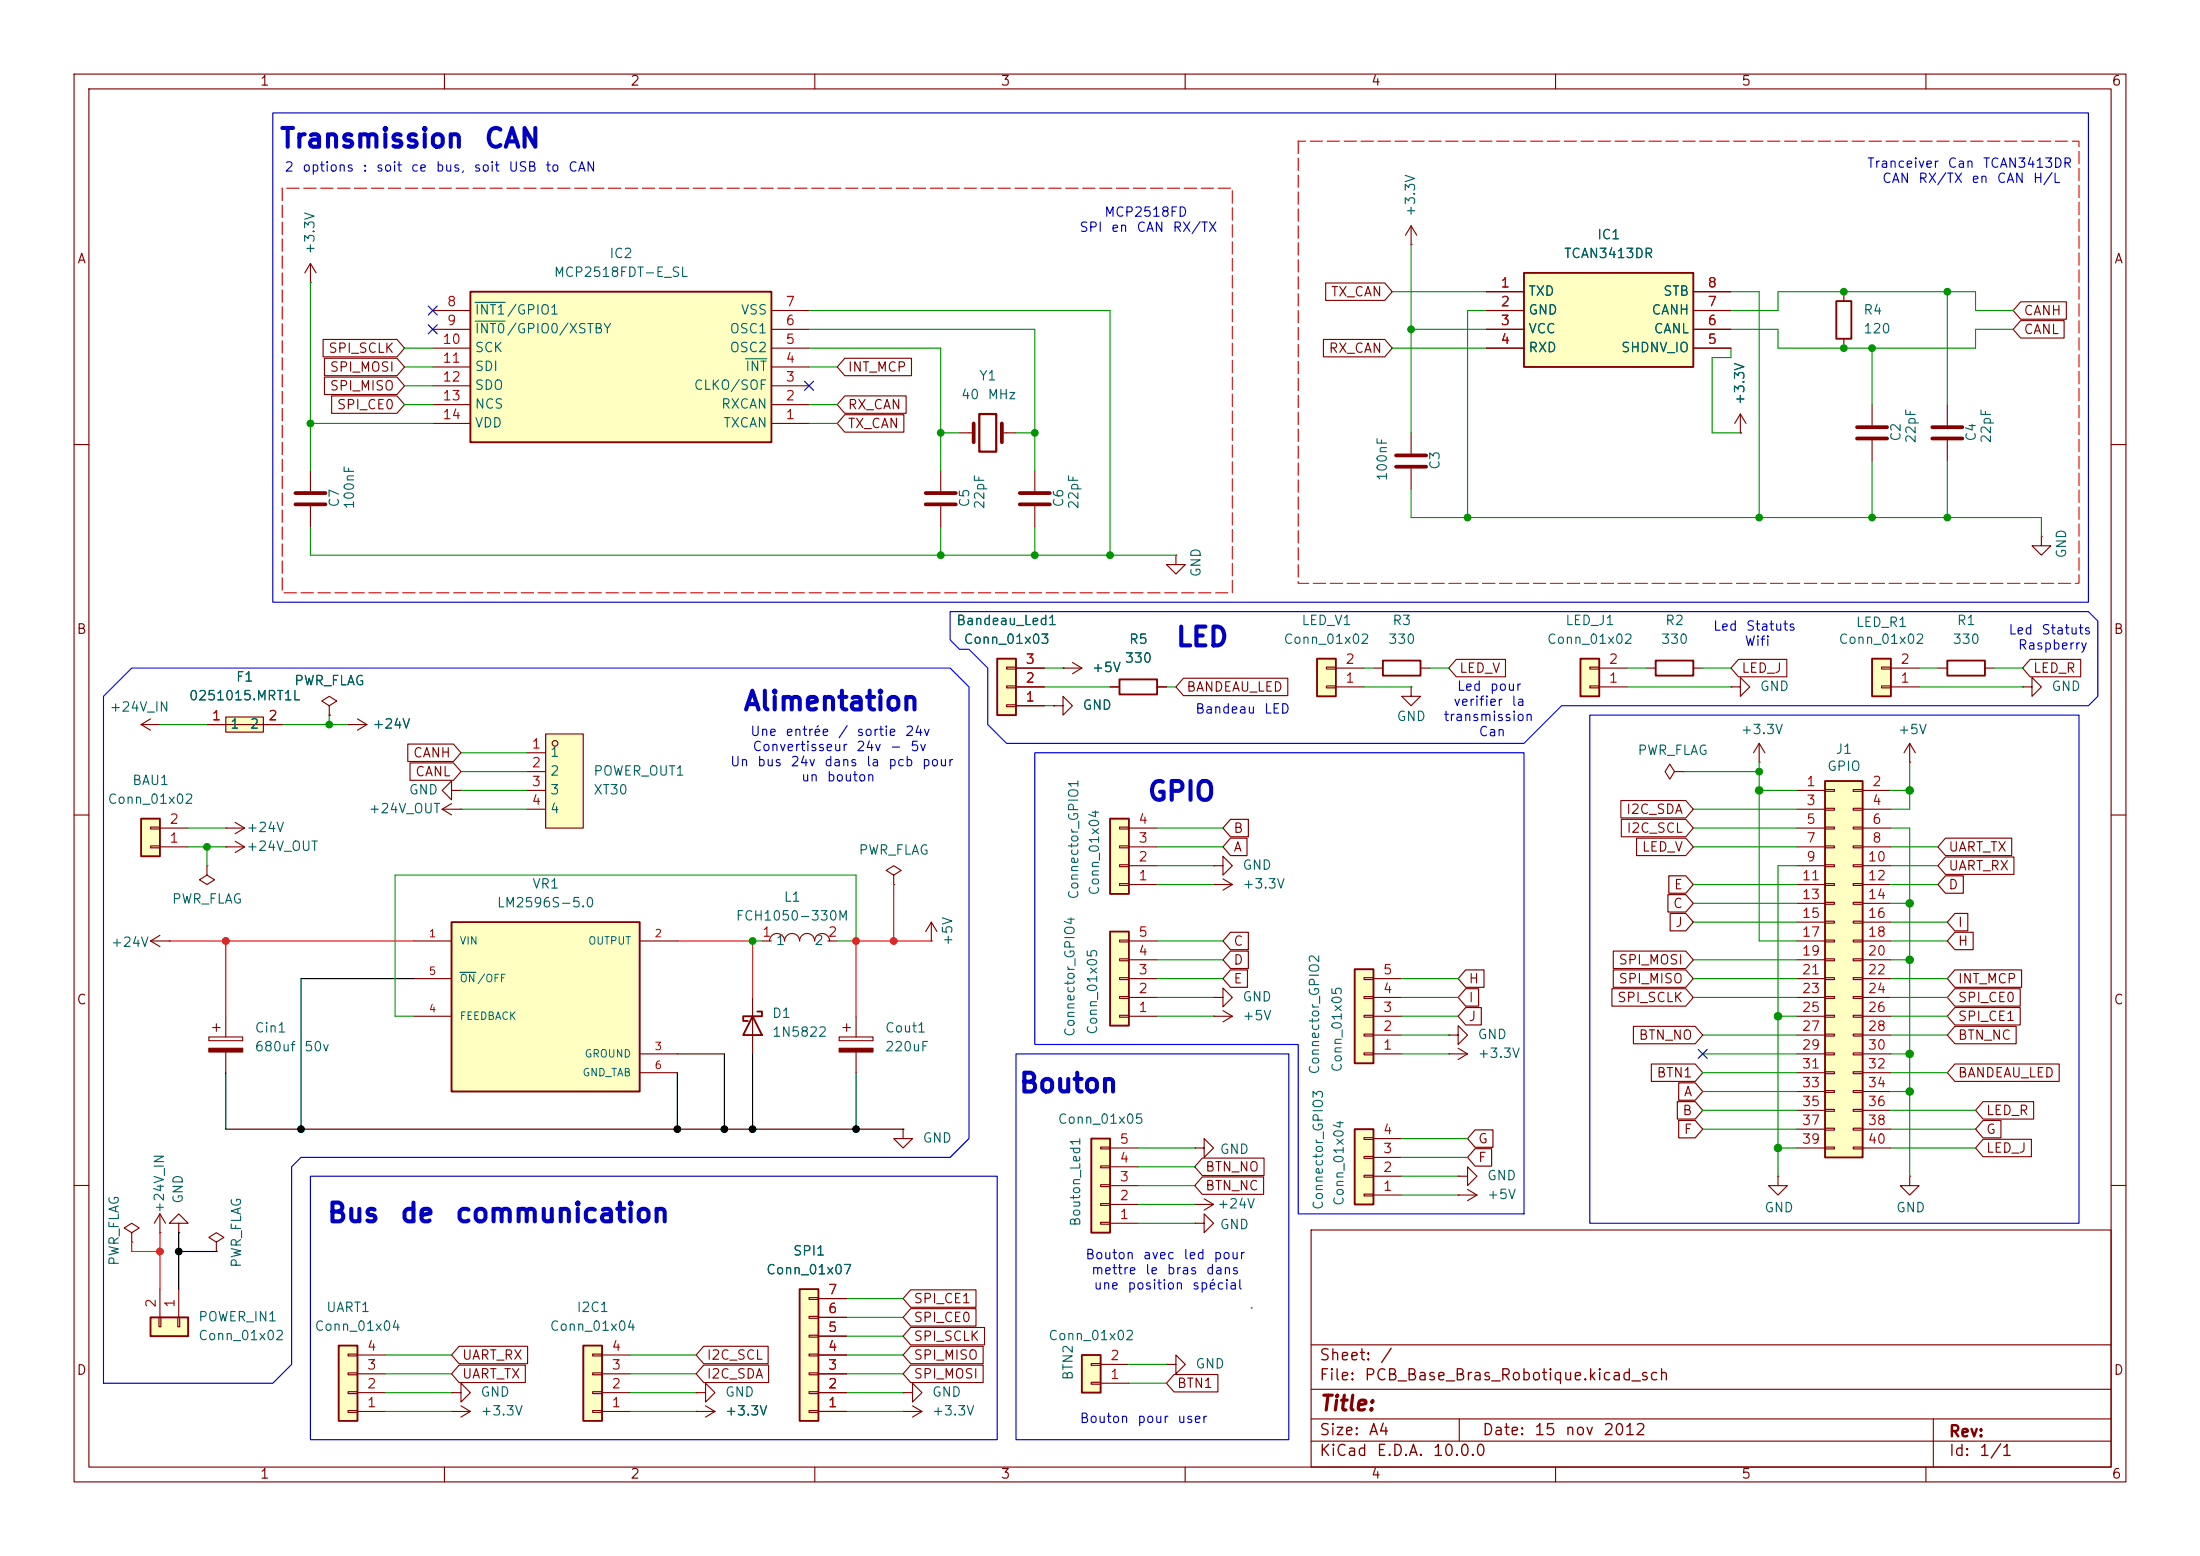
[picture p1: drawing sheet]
<svg xmlns="http://www.w3.org/2000/svg" width="297mm" height="210mm" viewBox="0 0 297 210" stroke-linecap="round" stroke-linejoin="round" font-family="sans-serif">
<g fill="none" stroke="#840000" stroke-width=".15">
<path d="M10 10h277v190h-277zM12 12h273v186h-273zM60 10v2M110 10v2M160 10v2M210 10v2M260 10v2M129.5 58.4h1.9M135.3 58.4h1.9M10 60h2M127 63.5v2.8M127 68.3v2.8"/>
<path d="M139.7 63.5v2.8M139.7 68.3v2.8M285 60h2M222.2 90.2h1.3M228.6 90.2h1.3M10 110h2M285 110h2M10 160h2M177 166h108v32h-108zM285 160h2M60 198v2M110 198v2"/>
<path d="M160 198v2M177 194.5h108M177 191.5h108M177 187.5h108M177 181.5h108M197 191.5v3M210 198v2M260 198v2M261 191.5v6.5"/>
</g>
<path d="M131.4 57.2v2.5M135.3 57.2v2.5M125 66.5h4M125 68.1h4M137.7 66.5h4M137.7 68.1h4" fill="none" stroke="#840000" stroke-width=".51"/>
<path d="M132.2 55.9h2.3v5.1h-2.3z" fill="none" stroke="#840000" stroke-width=".3"/>
<path d="M223.5 89.2h5.1v2h-5.1z" fill="none" stroke="#840000" stroke-width=".25"/>
<path d="M213.4 88.9h2.5v5.1h-2.5z" fill="#ffffc2"/>
<path d="M186.7 89.2h5.1v2h-5.1zM213.4 88.9h2.5v5.1h-2.5z" fill="none" stroke="#840000" stroke-width=".25"/>
<path d="M142.2 95.3h1.3v-1.3l1.3 1.3-1.3 1.2v-1.2M142.2 95.3h.1M185.4 90.2h1.3M190.5 92.7v1.3h1.3l-1.3 1.3-1.3-1.3h1.3M190.5 92.7h.1M191.8 90.2h1.2M214.6 92.6h1.3v.2h-1.3zM214.6 90h1.3v.3h-1.3zM215.9 92.7h3.8M215.9 90.2h3.8" fill="none" stroke="#840000" stroke-width=".15"/>
<path d="M177.8 88.9h2.5v5.1h-2.5z" fill="#ffffc2"/>
<path d="M177.8 88.9h2.5v5.1h-2.5z" fill="none" stroke="#840000" stroke-width=".25"/>
<path d="M179.1 92.6h1.2v.2h-1.2zM179.1 90h1.2v.3h-1.2zM180.3 92.7h3.8M180.3 90.2h3.8M161.3 162.6h.1M161.3 162.6h2.5M162.6 161.8l1.2 .8M163.8 162.6l-1.2 .7" fill="none" stroke="#840000" stroke-width=".15"/>
<path d="M73.7 99.1h5v12.7h-5z" fill="#ffffc2"/>
<g fill="none" stroke="#840000" stroke-width=".15">
<path d="M73.7 99.1h5v12.7h-5zM71.1 101.6h2.6M71.1 104.1h2.6M71.1 106.7h2.6M71.1 109.2h2.6M102.9 127h1.2M103.9 127a1.01 1.01 0 0 1 1-1 1.01 1.01 0 0 1 1 1 1.01 1.01 0 0 1 1-1 1.01 1.01 0 0 1 1 1 1.01 1.01 0 0 1 1.1-1 1.01 1.01 0 0 1 1 1M110 127a1.01 1.01 0 0 1 1-1 1.01 1.01 0 0 1 1 1M111.8 127h1.2M121.9 152.4v1.3h1.3l-1.3 1.2-1.3-1.2h1.3M121.9 152.4h.1M196.8 158.8h1.3v-1.3l1.3 1.3-1.3 1.2v-1.2"/>
<path d="M196.8 158.8h.1M17.8 166.4l1-.7-1-.6-1 .6 1 .7v1.2M17.8 167.6h.1M196.8 161.3h.1M196.8 161.3h2.6M198.1 160.5l1.3 .8M199.4 161.3l-1.3 .8"/>
<circle cx="74.9" cy="100.3" r=".38"/>
</g>
<path d="M20.3 177.8h5.1v2.5h-5.1z" fill="#ffffc2"/>
<path d="M20.3 177.8h5.1v2.5h-5.1z" fill="none" stroke="#840000" stroke-width=".25"/>
<path d="M21.5 177.8h.2v1.3h-.2zM21.6 174v3.8M24 177.8h.3v1.3h-.3zM24.1 174v3.8" fill="none" stroke="#840000" stroke-width=".15"/>
<path d="M182.9 130.8h2.5v12.7h-2.5z" fill="#ffffc2"/>
<path d="M182.9 130.8h2.5v12.7h-2.5z" fill="none" stroke="#840000" stroke-width=".25"/>
<g fill="none" stroke="#840000" stroke-width=".15">
<path d="M184.1 139.6h1.3v.2h-1.3zM184.1 137h1.3v.3h-1.3zM184.1 134.5h1.3v.2h-1.3zM184.1 132h1.3v.2h-1.3zM185.4 139.7h3.8M185.4 137.2h3.8M185.4 134.6h3.8M185.4 132.1h3.8M184.1 142.1h1.3v.3h-1.3zM185.4 142.2h3.8M195.6 142.2h.1M195.6 142.2h2.5"/>
<path d="M196.8 141.5l1.3 .7M198.1 142.2l-1.3 .8"/>
</g>
<path d="M134.6 88.9h2.6v7.6h-2.6z" fill="#ffffc2"/>
<path d="M134.6 88.9h2.6v7.6h-2.6z" fill="none" stroke="#840000" stroke-width=".25"/>
<path d="M135.9 95.1h1.3v.3h-1.3zM135.9 92.6h1.3v.2h-1.3zM135.9 90h1.3v.3h-1.3zM137.2 95.3h3.8M137.2 92.7h3.8M137.2 90.2h3.8M20.3 127l1.3 .8M20.3 127h2.6M21.6 126.2l-1.3 .8M22.9 127h.1" fill="none" stroke="#840000" stroke-width=".15"/>
<path d="M30.5 96.8h5.1v2h-5.1z" fill="#ffffc2"/>
<path d="M27.9 97.8h10.2M30.5 96.8h5.1v2h-5.1z" fill="none" stroke="#840000" stroke-width=".15"/>
<path d="M45.7 181.6h2.6v10.2h-2.6z" fill="#ffffc2"/>
<path d="M45.7 181.6h2.6v10.2h-2.6z" fill="none" stroke="#840000" stroke-width=".25"/>
<g fill="none" stroke="#840000" stroke-width=".15">
<path d="M47 190.4h1.3v.2h-1.3zM47 187.8h1.3v.3h-1.3zM47 185.3h1.3v.2h-1.3zM47 182.8h1.3v.2h-1.3zM48.3 190.5h3.8M48.3 188h3.8M48.3 185.4h3.8M48.3 182.9h3.8M61 188h1.2v-1.3l1.3 1.3-1.3 1.2v-1.2M61 188h.1M61 190.5h.1M61 190.5h2.5"/>
<path d="M62.2 189.7l1.3 .8M63.5 190.5l-1.3 .8"/>
</g>
<path d="M149.9 125.7h2.5v12.7h-2.5z" fill="#ffffc2"/>
<path d="M149.9 125.7h2.5v12.7h-2.5z" fill="none" stroke="#840000" stroke-width=".25"/>
<path d="M151.1 137h1.3v.3h-1.3zM151.1 134.5h1.3v.2h-1.3zM151.1 132h1.3v.2h-1.3zM151.1 129.4h1.3v.3h-1.3zM151.1 126.9h1.3v.2h-1.3zM152.4 137.2h3.8M152.4 134.6h3.8M152.4 132.1h3.8M152.4 129.5h3.8M152.4 127h3.8" fill="none" stroke="#840000" stroke-width=".15"/>
<path d="M78.7 181.6h2.6v10.2h-2.6z" fill="#ffffc2"/>
<path d="M78.7 181.6h2.6v10.2h-2.6z" fill="none" stroke="#840000" stroke-width=".25"/>
<path d="M80 190.4h1.3v.2h-1.3zM80 187.8h1.3v.3h-1.3zM80 185.3h1.3v.2h-1.3zM80 182.8h1.3v.2h-1.3zM81.3 190.5h3.8M81.3 188h3.8M81.3 185.4h3.8M81.3 182.9h3.8" fill="none" stroke="#840000" stroke-width=".15"/>
<path d="M61 124.5h25.4v22.8h-25.4z" fill="#ffffc2"/>
<path d="M61 124.5h25.4v22.8h-25.4z" fill="none" stroke="#840000" stroke-width=".25"/>
<path d="M44.4 95.3l1.1-.7-1.1-.6-1 .6 1 .7v1.2M44.4 96.5h.1M55.9 127h5.1M55.9 137.2h5.1M55.9 132.1h5.1M86.4 127h5M86.4 142.2h5M86.4 144.8h5" fill="none" stroke="#840000" stroke-width=".15"/>
<path d="M62.1 131.2h2.2" fill="none" stroke="#006464" stroke-width=".15"/>
<path d="M246.4 105.4h5.1v50.8h-5.1z" fill="#ffffc2"/>
<path d="M246.4 105.4h5.1v50.8h-5.1z" fill="none" stroke="#840000" stroke-width=".25"/>
<g fill="none" stroke="#840000" stroke-width=".15">
<path d="M226.1 104.1l-.7-1-.6 1 .6 1.1 .7-1.1h1.2M227.3 104.1h.1M242.6 106.7h3.8M242.6 109.2h3.8M242.6 111.8h3.8M242.6 114.3h3.8M242.6 116.8h3.8M242.6 119.4h3.8M246.4 106.6h1.2v.2h-1.2zM246.4 109.1h1.2v.2h-1.2zM246.4 111.6h1.2v.3h-1.2zM246.4 114.2h1.2v.2h-1.2z"/>
<path d="M246.4 116.7h1.2v.3h-1.2zM246.4 119.3h1.2v.2h-1.2zM250.2 106.6h1.3v.2h-1.3zM250.2 109.1h1.3v.2h-1.3zM250.2 111.6h1.3v.3h-1.3zM250.2 114.2h1.3v.2h-1.3zM250.2 116.7h1.3v.3h-1.3zM250.2 119.3h1.3v.2h-1.3zM251.5 106.7h3.8M251.5 109.2h3.8M251.5 111.8h3.8M251.5 114.3h3.8"/>
<path d="M251.5 116.8h3.8M251.5 119.4h3.8M242.6 121.9h3.8M242.6 124.5h3.8M242.6 127h3.8M242.6 129.5h3.8M242.6 132.1h3.8M242.6 134.6h3.8M242.6 137.2h3.8M242.6 139.7h3.8M246.4 121.8h1.2v.2h-1.2zM246.4 124.3h1.2v.3h-1.2z"/>
<path d="M246.4 126.9h1.2v.2h-1.2zM246.4 129.4h1.2v.3h-1.2zM246.4 132h1.2v.2h-1.2zM246.4 134.5h1.2v.2h-1.2zM246.4 137h1.2v.3h-1.2zM246.4 139.6h1.2v.2h-1.2zM250.2 121.8h1.3v.2h-1.3zM250.2 124.3h1.3v.3h-1.3zM250.2 126.9h1.3v.2h-1.3zM250.2 129.4h1.3v.3h-1.3zM250.2 132h1.3v.2h-1.3zM250.2 134.5h1.3v.2h-1.3z"/>
<path d="M250.2 137h1.3v.3h-1.3zM250.2 139.6h1.3v.2h-1.3zM251.5 121.9h3.8M251.5 124.5h3.8M251.5 127h3.8M251.5 129.5h3.8M251.5 132.1h3.8M251.5 134.6h3.8M251.5 137.2h3.8M251.5 139.7h3.8M240 158.8v1.2h1.3l-1.3 1.3-1.2-1.3h1.2M240 158.8h.1"/>
<path d="M242.6 142.2h3.8M242.6 144.8h3.8M242.6 147.3h3.8M242.6 149.9h3.8M242.6 152.4h3.8M242.6 154.9h3.8M246.4 142.1h1.2v.3h-1.2zM246.4 144.7h1.2v.2h-1.2zM246.4 147.2h1.2v.2h-1.2zM246.4 149.7h1.2v.3h-1.2zM246.4 152.3h1.2v.2h-1.2zM246.4 154.8h1.2v.3h-1.2z"/>
<path d="M250.2 142.1h1.3v.3h-1.3zM250.2 144.7h1.3v.2h-1.3zM250.2 147.2h1.3v.2h-1.3zM250.2 149.7h1.3v.3h-1.3zM250.2 152.3h1.3v.2h-1.3zM250.2 154.8h1.3v.3h-1.3zM251.5 142.2h3.8M251.5 144.8h3.8M251.5 147.3h3.8M251.5 149.9h3.8M251.5 152.4h3.8M251.5 154.9h3.8"/>
<path d="M257.8 158.8v1.2h1.3l-1.3 1.3-1.3-1.3h1.3M257.8 158.8h.1"/>
</g>
<path d="M19 110.5h2.6v5.1h-2.6z" fill="#ffffc2"/>
<path d="M19 110.5h2.6v5.1h-2.6z" fill="none" stroke="#840000" stroke-width=".25"/>
<path d="M20.3 114.2h1.3v.2h-1.3zM20.3 111.6h1.3v.3h-1.3zM21.6 114.3h3.8M21.6 111.8h3.8" fill="none" stroke="#840000" stroke-width=".15"/>
<path d="M182.9 152.4h2.5v10.2h-2.5z" fill="#ffffc2"/>
<path d="M101.6 137.2l1.3 2.5h-2.6zM102.2 136.5h.7v.7h-2.6v.6h.7M182.9 152.4h2.5v10.2h-2.5z" fill="none" stroke="#840000" stroke-width=".25"/>
<g fill="none" stroke="#840000" stroke-width=".15">
<path d="M19 97.8l1.3 .8M19 97.8h2.6M20.3 97l-1.3 .8M21.6 97.8h.1M101.6 134.6v7.6M195.6 139.7h1.2v-1.3l1.3 1.3-1.3 1.3v-1.3M195.6 139.7h.1M161.3 154.9h1.3v-1.2l1.2 1.2-1.2 1.3v-1.3M161.3 154.9h.1M184.1 158.6h1.3v.3h-1.3zM184.1 156.1h1.3v.2h-1.3zM184.1 153.5h1.3v.3h-1.3z"/>
<path d="M185.4 158.8h3.8M185.4 156.2h3.8M185.4 153.7h3.8M184.1 161.2h1.3v.2h-1.3zM185.4 161.3h3.8M94 188h1.2v-1.3l1.3 1.3-1.3 1.2v-1.2M94 188h.1"/>
</g>
<path d="M107.9 174h2.6v17.8h-2.6z" fill="#ffffc2"/>
<path d="M107.9 174h2.6v17.8h-2.6z" fill="none" stroke="#840000" stroke-width=".25"/>
<g fill="none" stroke="#840000" stroke-width=".15">
<path d="M113.3 140h4.6v.5h-4.6zM113.8 138.7h1M114.3 138.2v1M115.6 137.2v2.8M125.7 127h.1M125.7 124.5l-.7 1.2M125.7 124.5l.8 1.2M125.7 124.5v2.5M115.6 142v2.8M109.2 177.7h1.3v.2h-1.3zM109.2 175.1h1.3v.3h-1.3zM110.5 177.8h3.8"/>
<path d="M110.5 175.3h3.8M94 190.5h.1M94 190.5h2.5M95.2 189.7l1.3 .8M96.5 190.5l-1.3 .8M109.2 190.4h1.3v.2h-1.3zM109.2 187.8h1.3v.3h-1.3zM109.2 185.3h1.3v.2h-1.3zM109.2 182.8h1.3v.2h-1.3zM109.2 180.2h1.3v.3h-1.3zM110.5 190.5h3.8M110.5 188h3.8"/>
<path d="M110.5 185.4h3.8M110.5 182.9h3.8M110.5 180.3h3.8M121.9 188h1.3v-1.3l1.3 1.3-1.3 1.2v-1.2M121.9 188h.1M121.9 190.5h.1M121.9 190.5h2.6M123.2 189.7l1.3 .8M124.5 190.5l-1.3 .8"/>
</g>
<path d="M113.3 141.5h4.6v.5h-4.6z" fill="#840000" stroke="#840000" stroke-width=".15"/>
<path d="M146 182.9h2.6v5.1h-2.6z" fill="#ffffc2"/>
<path d="M146 182.9h2.6v5.1h-2.6z" fill="none" stroke="#840000" stroke-width=".25"/>
<path d="M147.3 186.6h1.3v.2h-1.3zM147.3 184h1.3v.3h-1.3zM148.6 186.7h3.8M148.6 184.2h3.8M157.5 184.2h1.2v-1.3l1.3 1.3-1.3 1.2v-1.2M157.5 184.2h.1" fill="none" stroke="#840000" stroke-width=".15"/>
<path d="M149.9 110.5h2.5v10.2h-2.5z" fill="#ffffc2"/>
<path d="M149.9 110.5h2.5v10.2h-2.5z" fill="none" stroke="#840000" stroke-width=".25"/>
<path d="M151.1 119.3h1.3v.2h-1.3zM151.1 116.7h1.3v.3h-1.3zM151.1 114.2h1.3v.2h-1.3zM151.1 111.6h1.3v.3h-1.3zM152.4 119.4h3.8M152.4 116.8h3.8M152.4 114.3h3.8M152.4 111.8h3.8" fill="none" stroke="#840000" stroke-width=".15"/>
<path d="M147.3 153.7h2.6v12.7h-2.6z" fill="#ffffc2"/>
<path d="M147.3 153.7h2.6v12.7h-2.6z" fill="none" stroke="#840000" stroke-width=".25"/>
<path d="M148.6 159.9h1.3v.2h-1.3zM148.6 157.4h1.3v.2h-1.3zM148.6 154.8h1.3v.3h-1.3zM149.9 157.5h3.8M149.9 154.9h3.8M148.6 165h1.3v.2h-1.3zM148.6 162.4h1.3v.3h-1.3zM149.9 165.1h3.8M149.9 162.6h3.8M149.9 160h3.8" fill="none" stroke="#840000" stroke-width=".15"/>
<path d="M63.5 39.4h40.6v20.3h-40.6z" fill="#ffffc2"/>
<path d="M63.5 39.4h40.6v20.3h-40.6zM262.9 89.2h5.1v2h-5.1z" fill="none" stroke="#840000" stroke-width=".25"/>
<g fill="none" stroke="#840000" stroke-width=".15">
<path d="M41.9 38.1h.1M41.9 35.6v2.5M41.9 35.6l-.8 1.2M41.9 35.6l.8 1.2M58.4 57.2h5.1M58.4 54.6h5.1M58.4 52.1h5.1M58.4 49.5h5.1M58.4 47h5.1M58.4 44.5h5.1M58.4 41.9h5.1M104.1 57.2h5.1"/>
<path d="M104.1 54.6h5.1M104.1 52.1h5.1M104.1 49.5h5.1M104.1 47h5.1M104.1 44.5h5.1M104.1 41.9h5.1M41.9 63.5v2.8M41.9 68.3v2.8M275.6 72.4v1.3h1.3l-1.3 1.2-1.3-1.2h1.3M275.6 72.4h.1M47 97.8h.1M47 97.8h2.5"/>
<path d="M48.3 97l1.2 .8M49.5 97.8l-1.2 .8M261.6 90.2h1.3M268 90.2h1.2M273 92.7h1.3v-1.3l1.3 1.3-1.3 1.3v-1.3M273 92.7h.1M27.9 116.8v1.3l1.1 .6-1.1 .7-1-.7 1-.6M27.9 116.8h.1M30.5 114.3h.1M30.5 114.3h2.5M31.7 113.5l1.3 .8M33 114.3l-1.3 .8"/>
<path d="M59.7 109.2l1.3 .8M59.7 109.2h2.5M61 106.7v-1.3l-1.3 1.3 1.3 1.3v-1.3h1.2M61 108.5l-1.3 .7M62.2 109.2h.1M62.2 106.7h.1M28.2 140h4.6v.5h-4.6zM28.7 138.7h1M29.2 138.2v1M30.5 137.2v2.8M30.5 142v2.8"/>
</g>
<path d="M64.1 40.8h4.1M64.1 43.3h4.1M100.7 48.4h2.8" fill="none" stroke="#006464" stroke-width=".15"/>
<path d="M39.9 66.5h4M39.9 68.1h4" fill="none" stroke="#840000" stroke-width=".51"/>
<path d="M28.2 141.5h4.6v.5h-4.6z" fill="#840000" stroke="#840000" stroke-width=".15"/>
<path d="M252.7 88.9h2.6v5.1h-2.6z" fill="#ffffc2"/>
<path d="M252.7 88.9h2.6v5.1h-2.6z" fill="none" stroke="#840000" stroke-width=".25"/>
<g fill="none" stroke="#840000" stroke-width=".15">
<path d="M190.5 33h.1M190.5 30.5l-.8 1.3M190.5 30.5l.8 1.3M190.5 30.5v2.5M234.9 58.4h.1M234.9 55.9l-.7 1.3M234.9 55.9l.8 1.3M234.9 55.9v2.5M233.7 92.7h1.2v-1.3l1.3 1.3-1.3 1.3v-1.3M233.7 92.7h.1M254 92.6h1.3v.2h-1.3zM254 90h1.3v.3h-1.3z"/>
<path d="M255.3 92.7h3.8M255.3 90.2h3.8M30.5 111.8h.1M30.5 111.8h2.5M31.7 111l1.3 .8M33 111.8l-1.3 .7M120.6 118.1l1.1-.6-1.1-.7-1 .7 1 .6v1.3M120.6 119.4h.1M237.5 102.9h.1M237.5 100.3l-.8 1.3M237.5 100.3l.8 1.3M237.5 100.3v2.6"/>
<path d="M257.8 102.9h.1M257.8 100.3l-.8 1.3M257.8 100.3l.8 1.3M257.8 100.3v2.6M21.6 166.4h.1M21.6 163.8l-.8 1.3M21.6 163.8l.8 1.3M21.6 163.8v2.6M24.1 165.1h1.3l-1.3-1.3-1.2 1.3h1.2v1.3M24.1 166.4h.1M29.2 167.6l1-.6-1-.6-1 .6 1 .6v1.3M29.2 168.9h.1"/>
</g>
<path d="M205.7 36.8h22.9v12.7h-22.9z" fill="#ffffc2"/>
<path d="M205.7 36.8h22.9v12.7h-22.9zM247.9 40.6h2v5.1h-2zM151.1 91.7h5.1v2h-5.1z" fill="none" stroke="#840000" stroke-width=".25"/>
<g fill="none" stroke="#840000" stroke-width=".15">
<path d="M179 38.2h7.9l1.1 1.2-1.1 1.1h-7.9zM200.7 39.4h5M228.6 39.4h5.1M248.9 39.4v1.2M43.6 45.8h10l1 1.2-1 1.2h-10zM43.8 50.9h9.8l1 1.2-1 1.1h-9.8zM43.8 48.4h9.8l1 1.1-1 1.2h-9.8zM44.8 53.4h8.8l1 1.2-1 1.2h-8.8zM114 56h8v2.3h-8l-1-1.1zM114 48.4h9.1v2.3h-9.1l-1-1.2zM114 53.4h8.3v2.4h-8.3l-1-1.2zM178.7 45.8h8.2l1.1 1.2-1.1 1.2h-8.2z"/>
<path d="M190.5 58.4v2.8M200.7 41.9h5M200.7 44.5h5M200.7 47h5M228.6 41.9h5.1M228.6 44.5h5.1M228.6 47h5.1M234.9 58.4h.1M248.9 45.7v1.3M252.7 54.6v2.8M252.7 59.4v2.8M262.9 54.6v2.8"/>
<path d="M262.9 59.4v2.8M272.8 40.7h6.2v2.4h-6.2l-1-1.2zM272.8 43.3h5.9v2.3h-5.9l-1-1.1zM158.7 74.9v1.3h1.3l-1.3 1.3-1.2-1.3h1.2M158.7 74.9h.1M190.5 63.2v2.8M27.9 97.8h2.6M35.6 97.8h2.5M44.4 96.5h.1M47 97.8h.1M137.2 92.7h3.8M137.2 90.2h3.8"/>
<path d="M137.2 95.3h3.8M142.2 95.3h.1M143.5 90.2h.1M143.5 90.2h2.5M144.8 89.4l1.2 .8M146 90.2l-1.2 .7M149.9 92.7h1.2M156.2 92.7h1.3M159.8 91.5h14.1v2.4h-14.1l-1.1-1.2zM196.6 89h6.6v2.3h-6.6l-1-1.1zM234.7 89h6.5v2.3h-6.5l-1-1.1zM274.1 89h6.8v2.3h-6.8l-1.1-1.1z"/>
<path d="M55.1 100.4h6.1l1 1.2-1 1.2h-6.1zM55.4 103h5.8l1 1.1-1 1.2h-5.8zM163.8 119.4h.1M163.8 116.8h1.3v-1.2l1.3 1.2-1.3 1.3v-1.3M163.8 116.8h.1M163.8 119.4h2.6M165.1 118.6l1.3 .8M166.4 119.4l-1.3 .7M218.8 108h8.8l1 1.2-1 1.2h-8.8zM218.9 110.6h8.7l1 1.2-1 1.1h-8.7zM220.9 113.1h6.7l1 1.2-1 1.2h-6.7zM262.6 115.7h9.3v2.3h-9.3l-1-1.2z"/>
<path d="M262.6 113.1h9v2.4h-9l-1-1.2zM163.8 137.2h.1M163.8 134.6h1.3v-1.2l1.3 1.2-1.3 1.3v-1.3M163.8 134.6h.1M163.8 137.2h2.6M165.1 136.4l1.3 .8M166.4 137.2l-1.3 .7M217.6 133.4h10l1 1.2-1 1.2h-10zM217.8 130.9h9.8l1 1.2-1 1.2h-9.8zM217.8 128.4h9.8l1 1.1-1 1.2h-9.8zM220.5 138.5h8.4l1 1.2-1 1.2h-8.4zM263.9 133.4h8.8v2.4h-8.8l-1-1.2z"/>
<path d="M263.9 138.5h8.3v2.4h-8.3l-1-1.2zM263.9 136h8.8v2.3h-8.8l-1-1.1zM162.3 156.3h8.3v2.4h-8.3l-1-1.2zM162.3 158.8h8.3v2.4h-8.3l-1-1.2zM222.9 143.6h6l1 1.2-1 1.2h-6zM263.9 143.6h14.1v2.4h-14.1l-1-1.2zM267.7 148.7h6.8v2.3h-6.8l-1-1.1zM267.7 153.8h6.5v2.3h-6.5l-1-1.2zM110.5 177.8h3.8M110.5 175.3h3.8M122.9 176.6h8.9v2.4h-8.9l-1-1.2zM122.9 174.1h8.9v2.3h-8.9l-1-1.1z"/>
<path d="M122.9 179.2h10v2.3h-10l-1-1.2zM161.3 165.1h1.3v-1.3l1.2 1.3-1.2 1.3v-1.3M161.3 165.1h.1M62 181.7h9.2v2.4h-9.2l-1-1.2zM62 184.2h8.9v2.4h-8.9l-1-1.2zM94 190.5h.1M95 181.7h8.7v2.4h-8.7l-1-1.2zM95 184.2h8.8v2.4h-8.8l-1-1.2zM110.5 190.5h3.8M110.5 188h3.8M110.5 185.4h3.8M110.5 182.9h3.8"/>
<path d="M110.5 180.3h3.8M122.9 184.2h9.8v2.4h-9.8l-1-1.2zM122.9 181.7h9.8v2.4h-9.8l-1-1.2zM158.5 185.5h5.9v2.4h-5.9l-1-1.2z"/>
</g>
<path d="M250.7 57.7h4.1M250.7 59.2h4.1M260.9 57.7h4M260.9 59.2h4M188.5 61.5h4M188.5 63h4" fill="none" stroke="#840000" stroke-width=".51"/>
<path d="M175.3 19.1v59.6h105.4v-59.6h-105.4M38.1 25.4v54.6h128.3v-54.6h-128.3" fill="none" stroke="#f00" stroke-width=".15" stroke-dasharray="1.7 .6"/>
<path d="M14 94l3.8-3.8h110.5l2.5 2.5v61l-2.5 2.5h-87.7l-1.2 1.3v26.7l-2.6 2.5h-22.8zM128.3 82.6h153.6l1.3 1.2v10.2l-1.3 1.3h-71.1l-5.1 5h-69.8l-2.6-2.5v-7.6l-2.5-2.6h-1.3l-1.2-1.2zM139.7 101.6h66v62.2h-30.4v-22.8h-35.6z" fill="none" stroke="#00f" stroke-width=".15"/>
<g fill="none" stroke="#840000" stroke-width=".16">
<path d="M166.1 113.1h2.2v2.4h-2.2l-1-1.2zM166.1 110.6h2.4v2.3h-2.4l-1-1.1zM225.3 118.2h2.3l1 1.2-1 1.2h-2.3zM262.6 118.2h2.4v2.4h-2.4l-1-1.2zM166.1 125.8h2.4v2.4h-2.4l-1-1.2zM166.1 130.9h2.3v2.4h-2.3l-1-1.2zM166.1 128.4h2.4v2.3h-2.4l-1-1.2zM197.9 133.4h1.7v2.4h-1.7l-1.1-1.2zM197.9 136h2.1v2.3h-2.1l-1.1-1.1zM197.9 130.9h2.4v2.4h-2.4l-1.1-1.2zM225.2 120.7h2.4l1 1.2-1 1.2h-2.4zM225.5 123.3h2.1l1 1.2-1 1.1h-2.1z"/>
<path d="M263.9 125.8h2.5v2.4h-2.5l-1-1.2zM263.9 123.3h1.8v2.3h-1.8l-1-1.1zM263.9 130.9h9v2.4h-9l-1-1.2zM199.1 155h2.3v2.4h-2.3l-1-1.2zM199.1 152.5h2.4v2.3h-2.4l-1-1.1zM226.4 148.7h2.5l1 1.2-1 1.1h-2.5zM226.6 151.2h2.3l1 1.2-1 1.2h-2.3zM226.6 146.1h2.3l1 1.2-1 1.2h-2.3zM267.7 151.2h2.4v2.4h-2.4l-1-1.2z"/>
</g>
<g fill="none" stroke="#009600" stroke-width=".15">
<path d="M41.9 38.1v25.4M188 39.4h12.7M190.5 33v25.4M233.7 39.4h3.8v30.5M262.9 39.4v15.2M41.9 57.2h16.5M54.6 47h3.8M54.6 49.5h3.8M54.6 54.6h3.8M54.6 52.1h3.8M109.2 44.5h30.5v19M109.2 47h17.8v16.5"/>
<path d="M109.2 41.9h40.7v33M109.2 49.5h3.8M109.2 54.6h3.8M109.2 57.2h3.8M127 58.4h2.5M137.2 58.4h2.5M188 47h12.7M190.5 44.5h10.2M200.7 41.9h-2.6v28M233.7 47v1.3h-2.6v10.1h3.8M233.7 44.5h6.3v2.5h26.7v-2.5h5.1M233.7 41.9h6.3v-2.5h26.7v2.5h5.1"/>
<path d="M252.7 47v7.6M41.9 71.1v3.8h116.8M127 71.1v3.8M139.7 71.1v3.8M190.5 66v3.9h85.1v2.5M252.7 62.2v7.7M262.9 62.2v7.7M21.6 97.8h6.3M38.1 97.8h8.9M44.4 96.5v1.3M141 92.7h8.9M141 90.2h2.5"/>
<path d="M141 95.3h1.2M157.5 92.7h1.2M184.1 92.7h6.4M184.1 90.2h1.3M193 90.2h2.6M219.7 92.7h14M219.7 90.2h2.5M229.9 90.2h3.8M259.1 92.7h13.9M259.1 90.2h2.5M269.2 90.2h3.8M25.4 114.3h5.1"/>
<path d="M25.4 111.8h5.1M27.9 114.3v2.5M62.2 104.1h8.9M62.2 106.7h8.9M62.2 109.2h8.9M62.2 101.6h8.9M156.2 116.8h7.6M156.2 119.4h7.6M156.2 114.3h8.9M156.2 111.8h8.9M227.3 104.1h10.2M228.6 119.4h14"/>
<path d="M228.6 114.3h14M228.6 111.8h14M228.6 109.2h14M237.5 102.9v24.1h5.1M237.5 106.7h5.1M242.6 116.8h-2.6v42M255.3 111.8h2.5v47M255.3 116.8h6.3M255.3 119.4h6.3M255.3 114.3h6.3M255.3 106.7h2.5M257.8 102.9v6.3h-2.5"/>
<path d="M101.6 127h1.3M113 127h2.6v-8.9h-62.3v19.1h2.6M156.2 127h8.9M156.2 134.6h7.6M156.2 132.1h8.9M156.2 129.5h8.9M156.2 137.2h7.6M189.2 139.7h6.4M189.2 134.6h7.6M189.2 132.1h7.6M189.2 137.2h7.6M228.6 124.5h14"/>
<path d="M228.6 121.9h14M228.6 134.6h14M228.6 132.1h14M228.6 129.5h14M229.9 139.7h12.7M240 137.2h2.6M255.3 127h7.6M255.3 124.5h7.6M255.3 139.7h7.6M255.3 121.9h2.5M255.3 134.6h7.6M255.3 132.1h7.6"/>
<path d="M255.3 129.5h2.5M255.3 137.2h7.6M153.7 154.9h7.6M153.7 157.5h7.6M189.2 142.2h6.4M189.2 153.7h8.9M189.2 158.8h7.6M189.2 156.2h8.9M229.9 142.2h12.7M229.9 152.4h12.7M229.9 144.8h12.7M229.9 149.9h12.7"/>
<path d="M229.9 147.3h12.7M240 154.9h2.6M255.3 142.2h2.5M255.3 154.9h11.4M255.3 152.4h11.4M255.3 144.8h7.6M255.3 149.9h11.4M255.3 147.3h2.5M114.3 177.8h7.6M114.3 175.3h7.6M153.7 160h7.6M153.7 162.6h7.6"/>
<path d="M153.7 165.1h7.6M189.2 161.3h7.6M52.1 190.5h8.9M52.1 188h8.9M52.1 182.9h8.9M52.1 185.4h8.9M85.1 190.5h8.9M85.1 188h8.9M85.1 182.9h8.9M85.1 185.4h8.9M114.3 190.5h7.6M114.3 188h7.6"/>
<path d="M114.3 182.9h7.6M114.3 180.3h7.6M114.3 185.4h7.6M152.4 186.7h5.1M152.4 184.2h5.1"/>
</g>
<path d="M120.6 119.4v7.6M22.9 127h33M30.5 127v10.2M91.4 127h10.2v7.6M125.7 127h-10.1v10.2M17.8 167.6v1.3h3.8M21.6 166.4v7.6" fill="none" stroke="#f00" stroke-width=".15"/>
<path d="M55.9 132.1h-15.3v20.3M30.5 144.8v7.6h91.4M91.4 144.8v7.6M91.4 142.2h6.4v10.2M101.6 142.2v10.2M115.6 144.8v7.6M24.1 168.9h5.1M24.1 166.4v7.6" fill="none" stroke="#000" stroke-width=".15"/>
<path d="M57.8 41.3l1.2 1.2M57.8 43.8l1.2 1.3M59 41.3l-1.2 1.2M59 43.8l-1.2 1.3M108.6 51.5l1.2 1.2M109.8 51.5l-1.2 1.2M229.3 141.6l1.2 1.2M230.5 141.6l-1.2 1.2" fill="none" stroke="#000084" stroke-width=".15"/>
<path d="M36.8 15.2h245.1v66.1h-245.1zM214.6 96.5h66.1v68.6h-66.1zM41.9 158.8h92.7v35.5h-92.7zM137.2 142.2h36.8v52.1h-36.8zM168.9 176.5h.1" fill="none" stroke="#0000c2" stroke-width=".15"/>
<g fill="#009600" stroke="#009600" stroke-width=".14">
<circle cx="262.9" cy="39.4" r=".46"/>
<circle cx="248.9" cy="47" r=".46"/>
<circle cx="248.9" cy="39.4" r=".46"/>
<circle cx="252.7" cy="47" r=".46"/>
<circle cx="240" cy="154.9" r=".51"/>
<circle cx="257.8" cy="147.3" r=".51"/>
<circle cx="257.8" cy="142.2" r=".51"/>
<circle cx="237.5" cy="104.1" r=".46"/>
<circle cx="240" cy="137.2" r=".51"/>
<circle cx="237.5" cy="106.7" r=".51"/>
<circle cx="237.5" cy="69.9" r=".46"/>
<circle cx="262.9" cy="69.9" r=".46"/>
<circle cx="252.7" cy="69.9" r=".46"/>
<circle cx="257.8" cy="106.7" r=".51"/>
<circle cx="257.8" cy="121.9" r=".51"/>
<circle cx="257.8" cy="129.5" r=".51"/>
<circle cx="41.9" cy="57.2" r=".46"/>
<circle cx="198.1" cy="69.9" r=".46"/>
<circle cx="190.5" cy="44.5" r=".46"/>
<circle cx="139.7" cy="58.4" r=".46"/>
<circle cx="127" cy="58.4" r=".46"/>
<circle cx="139.7" cy="74.9" r=".46"/>
<circle cx="149.9" cy="74.9" r=".46"/>
<circle cx="101.6" cy="127" r=".46"/>
<circle cx="127" cy="74.9" r=".46"/>
<circle cx="44.4" cy="97.8" r=".46"/>
<circle cx="27.9" cy="114.3" r=".46"/>
</g>
<g fill="#f00" stroke="#f00" stroke-width=".14">
<circle cx="115.6" cy="127" r=".46"/>
<circle cx="120.6" cy="127" r=".46"/>
<circle cx="30.5" cy="127" r=".46"/>
<circle cx="21.6" cy="168.9" r=".46"/>
</g>
<g fill="#000" stroke="#000" stroke-width=".14">
<circle cx="40.6" cy="152.4" r=".46"/>
<circle cx="91.4" cy="152.4" r=".46"/>
<circle cx="97.8" cy="152.4" r=".46"/>
<circle cx="101.6" cy="152.4" r=".46"/>
<circle cx="115.6" cy="152.4" r=".46"/>
<circle cx="24.1" cy="168.9" r=".46"/>
</g>
<g font-size="2.5" fill="#0000c2">
<text x="37.6" y="20.6">Transmission</text>
<text x="65.2" y="20.6">CAN</text>
<text x="158.6" y="87.9">LED</text>
<text x="100.2" y="96.5">Alimentation</text>
<text x="154.8" y="108.7">GPIO</text>
<text x="137.4" y="148.1">Bouton</text>
<text x="44" y="165.6">Bus</text>
<text x="53.9" y="165.6">de</text>
<text x="61.3" y="165.6">communication</text>
</g>
<text font-size="2" fill="#840000" x="178" y="190.9">Title:</text>
<g font-size="1.5" fill="#840000">
<text x="178" y="184">Sheet:</text>
<text x="186.2" y="184">/</text>
<text x="178" y="186.7">File:</text>
<text x="184.1" y="186.7">PCB_Base_Bras_Robotique.kicad_sch</text>
<text x="178" y="196.9">KiCad</text>
<text x="178" y="194.1">Size:</text>
<text x="184.7" y="194.1">A4</text>
<text x="185.7" y="196.9">E.D.A.</text>
<text x="193.3" y="196.9">10.0.0</text>
<text x="200" y="194.1">Date:</text>
<text x="207" y="194.1">15</text>
<text x="211.2" y="194.1">nov</text>
<text x="216.3" y="194.1">2012</text>
<text x="263" y="194.3">Rev:</text>
<text x="263" y="196.9">Id:</text>
<text x="267.1" y="196.9">1/1</text>
</g>
<g font-size="1.3" fill="#840000">
<text x="35" y="11.9">1</text>
<text x="85" y="11.9">2</text>
<text x="135" y="11.9">3</text>
<text x="185" y="11.9">4</text>
<text x="235" y="11.9">5</text>
<text x="285" y="11.9">6</text>
<text x="10.3" y="35.9">A</text>
<text x="285.3" y="35.9">A</text>
<text x="179.6" y="40.3">TX_CAN</text>
<text x="44.2" y="47.9">SPI_SCLK</text>
<text x="179.3" y="47.9">RX_CAN</text>
<text x="273.1" y="42.9">CANH</text>
<text x="273.1" y="45.4">CANL</text>
<text x="44.4" y="53">SPI_MISO</text>
<text x="44.4" y="50.5">SPI_MOSI</text>
<text x="114.4" y="50.5">INT_MCP</text>
<text x="45.4" y="55.6">SPI_CE0</text>
<text x="114.4" y="58.1">TX_CAN</text>
<text x="114.4" y="55.6">RX_CAN</text>
<text x="10.3" y="85.9">B</text>
<text x="285.3" y="85.9">B</text>
<text x="160.1" y="93.7">BANDEAU_LED</text>
<text x="196.9" y="91.1">LED_V</text>
<text x="235" y="91.1">LED_J</text>
<text x="274.4" y="91.1">LED_R</text>
<text x="55.7" y="102.6">CANH</text>
<text x="56" y="105.1">CANL</text>
<text x="166.4" y="112.7">B</text>
<text x="219.4" y="110.2">I2C_SDA</text>
<text x="219.5" y="112.7">I2C_SCL</text>
<text x="166.4" y="115.3">A</text>
<text x="221.6" y="115.3">LED_V</text>
<text x="263" y="117.8">UART_RX</text>
<text x="263" y="115.3">UART_TX</text>
<text x="225.8" y="122.9">C</text>
<text x="225.9" y="120.3">E</text>
<text x="226.1" y="125.4">J</text>
<text x="263" y="120.3">D</text>
<text x="264.2" y="125.4">I</text>
<text x="166.4" y="128">C</text>
<text x="166.4" y="130.5">D</text>
<text x="218.4" y="130.5">SPI_MOSI</text>
<text x="264.2" y="128">H</text>
<text x="10.3" y="135.9">C</text>
<text x="166.4" y="133">E</text>
<text x="198.2" y="135.6">I</text>
<text x="198.2" y="133">H</text>
<text x="218.2" y="135.6">SPI_SCLK</text>
<text x="218.4" y="133">SPI_MISO</text>
<text x="264.2" y="133">INT_MCP</text>
<text x="264.2" y="135.6">SPI_CE0</text>
<text x="285.3" y="135.9">C</text>
<text x="198.2" y="138.1">J</text>
<text x="221.1" y="140.7">BTN_NO</text>
<text x="264.2" y="140.7">BTN_NC</text>
<text x="264.2" y="138.1">SPI_CE1</text>
<text x="223.6" y="145.7">BTN1</text>
<text x="227.2" y="148.3">A</text>
<text x="264.2" y="145.7">BANDEAU_LED</text>
<text x="199.5" y="154.6">G</text>
<text x="227" y="150.8">B</text>
<text x="227.2" y="153.4">F</text>
<text x="268" y="150.8">LED_R</text>
<text x="268" y="155.9">LED_J</text>
<text x="268" y="153.4">G</text>
<text x="162.6" y="158.4">BTN_NO</text>
<text x="162.6" y="161">BTN_NC</text>
<text x="199.5" y="157.2">F</text>
<text x="123.3" y="178.8">SPI_CE0</text>
<text x="123.3" y="176.2">SPI_CE1</text>
<text x="10.3" y="185.9">D</text>
<text x="62.3" y="183.8">UART_RX</text>
<text x="95.3" y="183.8">I2C_SCL</text>
<text x="123.3" y="183.8">SPI_MISO</text>
<text x="123.3" y="181.3">SPI_SCLK</text>
<text x="285.3" y="185.9">D</text>
<text x="62.3" y="186.4">UART_TX</text>
<text x="95.3" y="186.4">I2C_SDA</text>
<text x="123.3" y="186.4">SPI_MOSI</text>
<text x="158.8" y="187.6">BTN1</text>
<text x="35" y="199.9">1</text>
<text x="85" y="199.9">2</text>
<text x="135" y="199.9">3</text>
<text x="185" y="199.9">4</text>
<text x="235" y="199.9">5</text>
<text x="285" y="199.9">6</text>
</g>
<g font-size="1.3" fill="#0000c2">
<text x="38.3" y="23.5">2</text>
<text x="40.7" y="23.5">options</text>
<text x="48.9" y="23.5">:</text>
<text x="50.7" y="23.5">soit</text>
<text x="55.4" y="23.5">ce</text>
<text x="58.7" y="23.5">bus,</text>
<text x="63.8" y="23.5">soit</text>
<text x="68.5" y="23.5">USB</text>
<text x="73.5" y="23.5">to</text>
<text x="76.6" y="23.5">CAN</text>
<text x="252" y="23">Tranceiver</text>
<text x="262.8" y="23">Can</text>
<text x="267.6" y="23">TCAN3413DR</text>
<text x="149" y="29.6">MCP2518FD</text>
<text x="254" y="25">CAN</text>
<text x="258.9" y="25">RX/TX</text>
<text x="266" y="25">en</text>
<text x="269.5" y="25">CAN</text>
<text x="274.4" y="25">H/L</text>
<text x="145.6" y="31.6">SPI</text>
<text x="149.9" y="31.6">en</text>
<text x="153.3" y="31.6">CAN</text>
<text x="158.2" y="31.6">RX/TX</text>
<text x="231.2" y="85.4">Led</text>
<text x="235.4" y="87.5">Wifi</text>
<text x="235.6" y="85.4">Statuts</text>
<text x="271.1" y="86">Led</text>
<text x="272.3" y="88">Raspberry</text>
<text x="275.5" y="86">Statuts</text>
<text x="196.1" y="95.6">verifier</text>
<text x="196.6" y="93.6">Led</text>
<text x="201" y="93.6">pour</text>
<text x="203.9" y="95.6">la</text>
<text x="101.2" y="99.7">Une</text>
<text x="101.5" y="101.7">Convertisseur</text>
<text x="105.9" y="99.7">entrée</text>
<text x="113" y="99.7">/</text>
<text x="115.5" y="101.7">24v</text>
<text x="115.5" y="99.7">sortie</text>
<text x="120" y="101.7">-</text>
<text x="122.1" y="99.7">24v</text>
<text x="122.8" y="101.7">5v</text>
<text x="161.3" y="96.6">Bandeau</text>
<text x="170.6" y="96.6">LED</text>
<text x="194.8" y="97.6">transmission</text>
<text x="199.5" y="99.7">Can</text>
<text x="98.5" y="103.7">Un</text>
<text x="102.1" y="103.7">bus</text>
<text x="106.6" y="103.7">24v</text>
<text x="108.1" y="105.8">un</text>
<text x="111.2" y="103.7">dans</text>
<text x="111.5" y="105.8">bouton</text>
<text x="116.8" y="103.7">la</text>
<text x="119.8" y="103.7">pcb</text>
<text x="124.4" y="103.7">pour</text>
<text x="146.4" y="170.3">Bouton</text>
<text x="147.2" y="172.3">mettre</text>
<text x="154.2" y="170.3">avec</text>
<text x="154.5" y="172.3">le</text>
<text x="157.4" y="172.3">bras</text>
<text x="159.7" y="170.3">led</text>
<text x="162.7" y="172.3">dans</text>
<text x="163.7" y="170.3">pour</text>
<text x="147.6" y="174.4">une</text>
<text x="152.1" y="174.4">position</text>
<text x="160.8" y="174.4">spécial</text>
<text x="145.7" y="192.4">Bouton</text>
<text x="153.4" y="192.4">pour</text>
<text x="158.8" y="192.4">user</text>
</g>
<g font-size="1.3" fill="#006464">
<text x="191.4" y="29.4" transform="rotate(-90 191.4 29.4)">+3.3V</text>
<text x="42.8" y="34.4" transform="rotate(-90 42.8 34.4)">+3.3V</text>
<text x="82.2" y="35.2">IC2</text>
<text x="211.1" y="35.2">TCAN3413DR</text>
<text x="215.5" y="32.6">IC1</text>
<text x="74.7" y="37.7">MCP2518FDT-E_SL</text>
<text x="206.2" y="40.2">TXD</text>
<text x="224.4" y="40.2">STB</text>
<text x="64" y="42.8">INT1/GPIO1</text>
<text x="64" y="45.3">INT0/GPIO0/XSTBY</text>
<text x="64" y="47.9">SCK</text>
<text x="98.4" y="47.9">OSC2</text>
<text x="98.4" y="45.3">OSC1</text>
<text x="99.9" y="42.8">VSS</text>
<text x="206.2" y="42.8">GND</text>
<text x="206.2" y="45.3">VCC</text>
<text x="206.2" y="47.9">RXD</text>
<text x="218.8" y="47.9">SHDNV_IO</text>
<text x="222.9" y="42.8">CANH</text>
<text x="223.2" y="45.3">CANL</text>
<text x="251.5" y="42.8">R4</text>
<text x="251.5" y="45.3">120</text>
<text x="64" y="50.4">SDI</text>
<text x="64" y="52.9">SDO</text>
<text x="93.6" y="52.9">CLKO/SOF</text>
<text x="100.5" y="50.4">INT</text>
<text x="132.1" y="51.7">Y1</text>
<text x="64" y="55.5">NCS</text>
<text x="64" y="58">VDD</text>
<text x="97.3" y="55.5">RXCAN</text>
<text x="97.6" y="58">TXCAN</text>
<text x="129.7" y="54.2">40</text>
<text x="133.2" y="54.2">MHz</text>
<text x="235.8" y="54.8" transform="rotate(-90 235.8 54.8)">+3.3V</text>
<text x="256.9" y="59.7" transform="rotate(-90 256.9 59.7)">C2</text>
<text x="258.9" y="59.9" transform="rotate(-90 258.9 59.9)">22pF</text>
<text x="267.1" y="59.7" transform="rotate(-90 267.1 59.7)">C4</text>
<text x="269.1" y="59.9" transform="rotate(-90 269.1 59.9)">22pF</text>
<text x="187.6" y="65" transform="rotate(-90 187.6 65)">100nF</text>
<text x="194.7" y="63.5" transform="rotate(-90 194.7 63.5)">C3</text>
<text x="46.1" y="68.6" transform="rotate(-90 46.1 68.6)">C7</text>
<text x="48.1" y="68.8" transform="rotate(-90 48.1 68.8)">100nF</text>
<text x="131.2" y="68.6" transform="rotate(-90 131.2 68.6)">C5</text>
<text x="133.2" y="68.8" transform="rotate(-90 133.2 68.8)">22pF</text>
<text x="143.9" y="68.6" transform="rotate(-90 143.9 68.6)">C6</text>
<text x="145.9" y="68.8" transform="rotate(-90 145.9 68.8)">22pF</text>
<text x="162.4" y="78" transform="rotate(-90 162.4 78)">GND</text>
<text x="279.2" y="75.4" transform="rotate(-90 279.2 75.4)">GND</text>
<text x="129" y="84.7">Bandeau_Led1</text>
<text x="130" y="87.2">Conn_01x03</text>
<text x="151.8" y="89.8">330</text>
<text x="152.3" y="87.2">R5</text>
<text x="173.2" y="87.2">Conn_01x02</text>
<text x="175.6" y="84.7">LED_V1</text>
<text x="187.3" y="87.2">330</text>
<text x="187.9" y="84.7">R3</text>
<text x="208.8" y="87.2">Conn_01x02</text>
<text x="211.2" y="84.7">LED_J1</text>
<text x="224.1" y="87.2">330</text>
<text x="224.7" y="84.7">R2</text>
<text x="248.1" y="87.2">Conn_01x02</text>
<text x="250.5" y="84.9">LED_R1</text>
<text x="263.5" y="87.2">330</text>
<text x="264.1" y="84.7">R1</text>
<text x="25.4" y="94.8">0251015.MRT1L</text>
<text x="31.8" y="92.3">F1</text>
<text x="39.6" y="92.8">PWR_FLAG</text>
<text x="147.3" y="91">+5V</text>
<text x="237.5" y="93.6">GND</text>
<text x="276.9" y="93.6">GND</text>
<text x="14.7" y="96.4">+24V_IN</text>
<text x="31" y="98.7">1</text>
<text x="33.6" y="98.7">2</text>
<text x="50.2" y="98.7">+24V</text>
<text x="146.1" y="96.1">GND</text>
<text x="188.5" y="97.6">GND</text>
<text x="234.9" y="99.4">+3.3V</text>
<text x="256.1" y="99.4">+5V</text>
<text x="17.8" y="106.3">BAU1</text>
<text x="55.1" y="107.5">GND</text>
<text x="74.2" y="102.5">1</text>
<text x="74.2" y="105">2</text>
<text x="74.2" y="107.5">3</text>
<text x="80" y="107.5">XT30</text>
<text x="80" y="105">POWER_OUT1</text>
<text x="221" y="102.2">PWR_FLAG</text>
<text x="246.6" y="104.4">GPIO</text>
<text x="247.7" y="102.1">J1</text>
<text x="14.4" y="108.8">Conn_01x02</text>
<text x="33.2" y="112.6">+24V</text>
<text x="49.7" y="110.1">+24V_OUT</text>
<text x="74.2" y="110.1">4</text>
<text x="33.2" y="115.2">+24V_OUT</text>
<text x="115.8" y="115.7">PWR_FLAG</text>
<text x="167.6" y="117.7">GND</text>
<text x="23.1" y="122.3">PWR_FLAG</text>
<text x="67" y="122.8">LM2596S-5.0</text>
<text x="71.8" y="120.2">VR1</text>
<text x="99.2" y="124.6">FCH1050-330M</text>
<text x="105.7" y="122">L1</text>
<text x="145.9" y="121.5" transform="rotate(-90 145.9 121.5)">Connector_GPIO1</text>
<text x="148.7" y="120.9" transform="rotate(-90 148.7 120.9)">Conn_01x04</text>
<text x="167.6" y="120.2">+3.3V</text>
<text x="14.9" y="128.1">+24V</text>
<text x="104.6" y="127.9">1</text>
<text x="109.8" y="127.9">2</text>
<text x="128.9" y="127.8" transform="rotate(-90 128.9 127.8)">+5V</text>
<text x="104.1" y="137.7">D1</text>
<text x="167.6" y="135.5">GND</text>
<text x="34.3" y="139.7">Cin1</text>
<text x="34.3" y="142.2">680uf</text>
<text x="41" y="142.2">50v</text>
<text x="104.1" y="140.2">1N5822</text>
<text x="119.4" y="142.2">220uF</text>
<text x="119.4" y="139.7">Cout1</text>
<text x="145.4" y="140" transform="rotate(-90 145.4 140)">Connector_GPIO4</text>
<text x="148.4" y="139.7" transform="rotate(-90 148.4 139.7)">Conn_01x05</text>
<text x="167.6" y="138">+5V</text>
<text x="199.4" y="140.6">GND</text>
<text x="199.4" y="143.1">+3.3V</text>
<text x="178.4" y="145.1" transform="rotate(-90 178.4 145.1)">Connector_GPIO2</text>
<text x="181.5" y="144.8" transform="rotate(-90 181.5 144.8)">Conn_01x05</text>
<text x="124.5" y="154.5">GND</text>
<text x="142.7" y="152">Conn_01x05</text>
<text x="164.6" y="156.1">GND</text>
<text x="200.7" y="159.6">GND</text>
<text x="22.5" y="163.9" transform="rotate(-90 22.5 163.9)">+24V_IN</text>
<text x="25" y="162.6" transform="rotate(-90 25 162.6)">GND</text>
<text x="146.2" y="165.6" transform="rotate(-90 146.2 165.6)">Bouton_Led1</text>
<text x="164.2" y="163.4">+24V</text>
<text x="164.6" y="166.2">GND</text>
<text x="178.9" y="163.4" transform="rotate(-90 178.9 163.4)">Connector_GPIO3</text>
<text x="181.7" y="162.8" transform="rotate(-90 181.7 162.8)">Conn_01x04</text>
<text x="200.7" y="162.2">+5V</text>
<text x="238.1" y="163.9">GND</text>
<text x="255.9" y="163.9">GND</text>
<text x="16.4" y="170.9" transform="rotate(-90 16.4 170.9)">PWR_FLAG</text>
<text x="32.9" y="171.2" transform="rotate(-90 32.9 171.2)">PWR_FLAG</text>
<text x="103.3" y="172.3">Conn_01x07</text>
<text x="107" y="169.8">SPI1</text>
<text x="26.7" y="178.7">POWER_IN1</text>
<text x="42.4" y="179.9">Conn_01x04</text>
<text x="44" y="177.4">UART1</text>
<text x="74.1" y="179.9">Conn_01x04</text>
<text x="77.8" y="177.4">I2C1</text>
<text x="26.7" y="181.2">Conn_01x02</text>
<text x="141.4" y="181.2">Conn_01x02</text>
<text x="161.3" y="185">GND</text>
<text x="64.8" y="188.8">GND</text>
<text x="64.8" y="191.4">+3.3V</text>
<text x="97.8" y="188.8">GND</text>
<text x="97.8" y="191.4">+3.3V</text>
<text x="125.7" y="188.8">GND</text>
<text x="125.7" y="191.4">+3.3V</text>
<text x="145.1" y="186.4" transform="rotate(-90 145.1 186.4)">BTN2</text>
</g>
<g font-size="1.3" fill="#a90000">
<text x="60.3" y="41.7">8</text>
<text x="106" y="41.7">7</text>
<text x="202.5" y="39.1">1</text>
<text x="202.5" y="41.7">2</text>
<text x="230.4" y="41.7">7</text>
<text x="230.4" y="39.1">8</text>
<text x="59.6" y="46.7">10</text>
<text x="60.3" y="44.2">9</text>
<text x="106" y="46.7">5</text>
<text x="106" y="44.2">6</text>
<text x="202.5" y="44.2">3</text>
<text x="202.5" y="46.7">4</text>
<text x="230.4" y="46.7">5</text>
<text x="230.4" y="44.2">6</text>
<text x="59.6" y="49.3">11</text>
<text x="59.6" y="51.8">12</text>
<text x="106" y="51.8">3</text>
<text x="106" y="49.3">4</text>
<text x="59.6" y="54.4">13</text>
<text x="59.6" y="56.9">14</text>
<text x="106" y="56.9">1</text>
<text x="106" y="54.4">2</text>
<text x="138.4" y="89.9">3</text>
<text x="181.5" y="89.9">2</text>
<text x="217.1" y="89.9">2</text>
<text x="256.5" y="89.9">2</text>
<text x="138.4" y="95">1</text>
<text x="138.4" y="92.5">2</text>
<text x="181.5" y="92.5">1</text>
<text x="217.1" y="92.5">1</text>
<text x="256.5" y="92.5">1</text>
<text x="28.5" y="97.5">1</text>
<text x="36.1" y="97.5">2</text>
<text x="71.7" y="101.3">1</text>
<text x="71.7" y="103.9">2</text>
<text x="71.7" y="106.4">3</text>
<text x="243.8" y="106.4">1</text>
<text x="252.7" y="106.4">2</text>
<text x="22.8" y="111.5">2</text>
<text x="71.7" y="109">4</text>
<text x="153.6" y="111.5">4</text>
<text x="243.8" y="109">3</text>
<text x="243.8" y="111.5">5</text>
<text x="252.7" y="109">4</text>
<text x="252.7" y="111.5">6</text>
<text x="22.8" y="114">1</text>
<text x="153.6" y="119.1">1</text>
<text x="153.6" y="116.6">2</text>
<text x="153.6" y="114">3</text>
<text x="243.2" y="119.1">11</text>
<text x="243.8" y="114">7</text>
<text x="243.8" y="116.6">9</text>
<text x="252.1" y="116.6">10</text>
<text x="252.1" y="119.1">12</text>
<text x="252.7" y="114">8</text>
<text x="243.2" y="121.7">13</text>
<text x="243.2" y="124.2">15</text>
<text x="252.1" y="121.7">14</text>
<text x="252.1" y="124.2">16</text>
<text x="102.8" y="126.7">1</text>
<text x="111.7" y="126.7">2</text>
<text x="153.6" y="131.8">3</text>
<text x="153.6" y="129.3">4</text>
<text x="153.6" y="126.7">5</text>
<text x="186.6" y="131.8">5</text>
<text x="243.2" y="126.7">17</text>
<text x="243.2" y="129.3">19</text>
<text x="243.2" y="131.8">21</text>
<text x="252.1" y="126.7">18</text>
<text x="252.1" y="129.3">20</text>
<text x="252.1" y="131.8">22</text>
<text x="153.6" y="136.9">1</text>
<text x="153.6" y="134.4">2</text>
<text x="186.6" y="136.9">3</text>
<text x="186.6" y="134.4">4</text>
<text x="243.2" y="134.4">23</text>
<text x="243.2" y="136.9">25</text>
<text x="252.1" y="134.4">24</text>
<text x="252.1" y="136.9">26</text>
<text x="186.6" y="142">1</text>
<text x="186.6" y="139.4">2</text>
<text x="243.2" y="139.4">27</text>
<text x="243.2" y="142">29</text>
<text x="252.1" y="139.4">28</text>
<text x="252.1" y="142">30</text>
<text x="243.2" y="144.5">31</text>
<text x="243.2" y="147.1">33</text>
<text x="243.2" y="149.6">35</text>
<text x="252.1" y="144.5">32</text>
<text x="252.1" y="147.1">34</text>
<text x="252.1" y="149.6">36</text>
<text x="151.1" y="154.7">5</text>
<text x="186.6" y="156">3</text>
<text x="186.6" y="153.4">4</text>
<text x="243.2" y="152.1">37</text>
<text x="243.2" y="154.7">39</text>
<text x="252.1" y="152.1">38</text>
<text x="252.1" y="154.7">40</text>
<text x="151.1" y="159.8">3</text>
<text x="151.1" y="157.2">4</text>
<text x="186.6" y="161">1</text>
<text x="186.6" y="158.5">2</text>
<text x="151.1" y="164.8">1</text>
<text x="151.1" y="162.3">2</text>
<text x="21.3" y="176.6" transform="rotate(-90 21.3 176.6)">2</text>
<text x="23.9" y="176.6" transform="rotate(-90 23.9 176.6)">1</text>
<text x="111.7" y="177.5">6</text>
<text x="111.7" y="175">7</text>
<text x="49.5" y="185.2">3</text>
<text x="49.5" y="182.6">4</text>
<text x="82.5" y="185.2">3</text>
<text x="82.5" y="182.6">4</text>
<text x="111.7" y="185.2">3</text>
<text x="111.7" y="182.6">4</text>
<text x="111.7" y="180.1">5</text>
<text x="149.8" y="183.9">2</text>
<text x="49.5" y="190.2">1</text>
<text x="49.5" y="187.7">2</text>
<text x="82.5" y="190.2">1</text>
<text x="82.5" y="187.7">2</text>
<text x="111.7" y="190.2">1</text>
<text x="111.7" y="187.7">2</text>
<text x="149.8" y="186.4">1</text>
</g>
<g font-size="1" fill="#a90000">
<text x="57.8" y="126.7">1</text>
<text x="57.8" y="131.8">5</text>
<text x="88.3" y="126.7">2</text>
<text x="57.8" y="136.9">4</text>
<text x="88.3" y="142">3</text>
<text x="88.3" y="144.5">6</text>
</g>
<g font-size="1" fill="#006464">
<text x="62" y="127.7">VIN</text>
<text x="79.3" y="127.7">OUTPUT</text>
<text x="62" y="137.9">FEEDBACK</text>
<text x="62" y="132.8">ON /OFF</text>
<text x="78.8" y="143">GROUND</text>
<text x="78.6" y="145.5">GND_TAB</text>
</g>
</svg>
